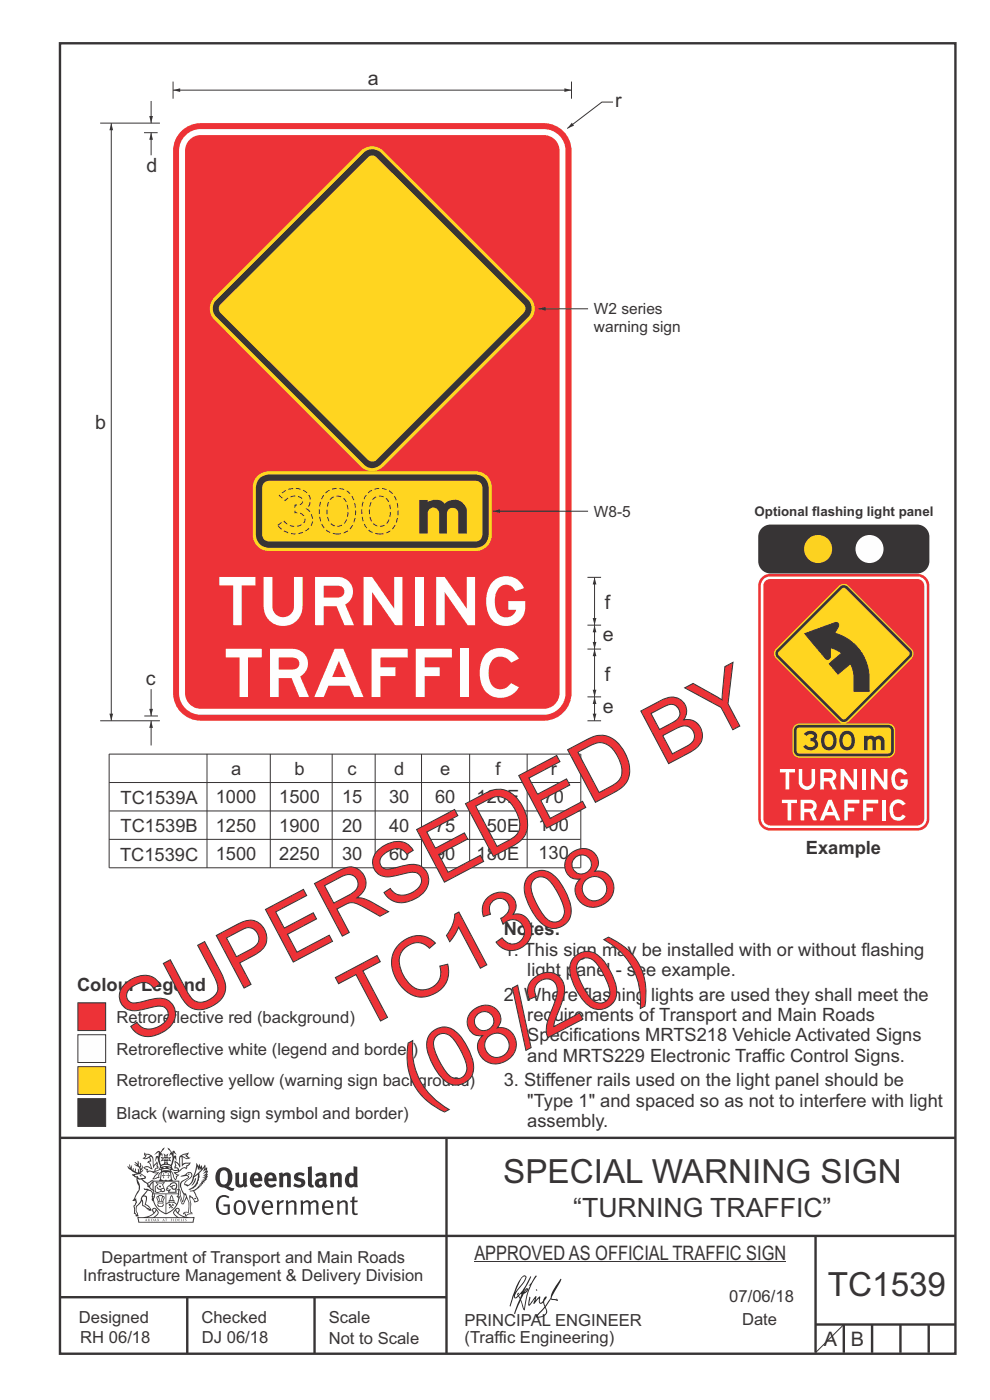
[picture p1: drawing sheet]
<svg xmlns="http://www.w3.org/2000/svg" width="210mm" height="297mm" viewBox="0 0 210 297" stroke-linecap="round" stroke-linejoin="round" font-family="sans-serif">
<g fill="none" stroke="#373435" stroke-width=".51">
<path d="M12.7 9.2h190v278h-190zM12.7 241.4h190M94.7 241.4v45.8M12.7 275.2h82M12.7 262.2h190.1M39.7 275.2v12M66.7 275.2v12M173 262.1v24.9M173 281h29.6M179 281v6M185 281v6M191 281v6"/>
<path d="M197 281v6"/>
</g>
<g fill="#373435">
<path d="M47 248.4a2.55 2.55 0 0 0 0 2.7l.3 .2a.81 .81 0 0 0 1-1v-.5a1.04 1.04 0 0 0-1.1-1.5zM46.3 248.1a1.82 1.82 0 0 1 2.1-.2 1.82 1.82 0 0 1 .9 1.8 2.29 2.29 0 0 1-.8 2l.7 .3h.5l-.2 .6a2.87 2.87 0 0 1-2-.7 2.12 2.12 0 0 1-1.7-3.1z" fill-rule="evenodd"/>
<path d="M49.9 248.9l.8-.2v2a.46 .46 0 0 0 .3 .6 .46 .46 0 0 0 .6-.3v-2.1l.7-.2v2.4l.2 .5-.5 .3-.3-.3a1.02 1.02 0 0 1-1.2 .3 1.02 1.02 0 0 1-.6-1.1z" fill-rule="evenodd"/>
<path d="M54 249.5l-.1 .5h.9a.49 .49 0 0 0-.2-.6 .49 .49 0 0 0-.6 .1zM53.4 249.1a1.34 1.34 0 0 1 1.6-.2 1.34 1.34 0 0 1 .6 1.5v.2h-1.7a.77 .77 0 0 0 .5 .8 .77 .77 0 0 0 .9-.4l.3 .5a1.59 1.59 0 0 1-2 .2 1.59 1.59 0 0 1-.5-2.1z" fill-rule="evenodd"/>
<path d="M57 249.5l-.1 .5h1a.49 .49 0 0 0-.2-.6 .49 .49 0 0 0-.7 .1zM56.4 249.1a1.34 1.34 0 0 1 1.6-.2 1.34 1.34 0 0 1 .7 1.5v.2h-1.8a.77 .77 0 0 0 .5 .8 .77 .77 0 0 0 .9-.4l.4 .5a1.59 1.59 0 0 1-2.1 .2 1.59 1.59 0 0 1-.5-2.1z" fill-rule="evenodd"/>
<path d="M59.2 248.9l.7-.2 .1 .4a.95 .95 0 0 1 1-.3 .95 .95 0 0 1 .7 .8v2.3h-.8v-2.3a.46 .46 0 0 0-.8 .1v2.2h-.8z" fill-rule="evenodd"/>
<path d="M62.6 249.1a1.75 1.75 0 0 1 2-.1l-.2 .5-.6-.2a.43 .43 0 0 0-.6 .3l.4 .3a1.04 1.04 0 0 1 1.2 1.1 1.04 1.04 0 0 1-1.4 1l-1.2-.4 .3-.6 1 .4 .4-.4a.88 .88 0 0 0-1-.5l-.4-.2-.1-.4z" fill-rule="evenodd"/>
<path d="M65.3 247.6l.8-.2 .1 3.8 .3 .2 .1 .4a.88 .88 0 0 1-1 0 .88 .88 0 0 1-.3-1z" fill-rule="evenodd"/>
<path d="M67.8 250.6a.43 .43 0 0 0-.1 .7 .43 .43 0 0 0 .7-.1v-.7zM66.8 249.1a1.7 1.7 0 0 1 2.4 .1v1.9l.3 .4-.4 .5-.5-.4a1.03 1.03 0 0 1-1.7-.1 1.03 1.03 0 0 1 .8-1.5h.7v-.4a.8 .8 0 0 0-1.2 .1z" fill-rule="evenodd"/>
<path d="M70 248.9l.7-.2 .1 .4a.95 .95 0 0 1 1-.3 .95 .95 0 0 1 .7 .8v2.3h-.8v-2.3a.46 .46 0 0 0-.8 .1v2.2h-.8z" fill-rule="evenodd"/>
<path d="M74.3 249.5a1.48 1.48 0 0 0 0 1.7h.5l.2-.1v-1.5l-.3-.2zM75 247.4l.8 .1 .1 4.4h-.7l-.1-.2a1.26 1.26 0 0 1-1.4 0 1.26 1.26 0 0 1-.5-1.3 1.29 1.29 0 0 1 .4-1.4 1.29 1.29 0 0 1 1.4-.1z" fill-rule="evenodd"/>
<path d="M46.4 253.9a1.72 1.72 0 0 1 2.3 0l-.3 .3a1.24 1.24 0 0 0-1.4-.2 1.24 1.24 0 0 0-.6 1.4 1.49 1.49 0 0 0 1.2 1.9l.7-.1v-1.3h-.8l-.1-.4h1.3v1.9a1.93 1.93 0 0 1-2.2 0 1.93 1.93 0 0 1-.7-2.2l.2-.8z" fill-rule="evenodd"/>
<path d="M50.4 255.1a1.65 1.65 0 0 0 .2 2.2 .99 .99 0 0 0 1-1.4 .78 .78 0 0 0-.4-.8 .78 .78 0 0 0-.8 0zM50 254.9a1.33 1.33 0 0 1 1.6-.1 1.33 1.33 0 0 1 .5 1.4 1.31 1.31 0 0 1-1.3 1.6 1.31 1.31 0 0 1-1.2-1.6v-.6z" fill-rule="evenodd"/>
<path d="M52.5 254.7l.4-.1 .9 2.6 .8-2.5h.5l-1.1 3h-.5z" fill-rule="evenodd"/>
<path d="M56.3 255.2l-.2 .7h1.3a.7 .7 0 0 0-.3-.8 .7 .7 0 0 0-.8 .1zM55.9 255a1.22 1.22 0 0 1 1.5-.2 1.22 1.22 0 0 1 .5 1.5h-1.8a.93 .93 0 0 0 .5 1 .93 .93 0 0 0 1.1-.2l.2 .3a1.43 1.43 0 0 1-1.8 .1 1.43 1.43 0 0 1-.6-1.7z" fill-rule="evenodd"/>
<path d="M58.7 254.7l.4-.1 .1 .5 .4-.4 .6-.1-.2 .5a.66 .66 0 0 0-.8 .7v1.9h-.4z" fill-rule="evenodd"/>
<path d="M60.6 254.7l.4-.1 .1 .5a.94 .94 0 0 1 1-.5 .94 .94 0 0 1 .8 .8v2.3h-.5l-.1-2.5a.81 .81 0 0 0-1.2 .3v2.2h-.4z" fill-rule="evenodd"/>
<path d="M63.7 254.7l.5-.1 .1 .5 .4-.3a.78 .78 0 0 1 1.1 .3 .9 .9 0 0 1 1-.5 .9 .9 0 0 1 .8 .8v2.3h-.5l-.1-2.5a.67 .67 0 0 0-1.1 .3v2.2h-.5v-2.4l-.4-.3-.7 .4v2.3h-.5z" fill-rule="evenodd"/>
<path d="M69 255.2l-.1 .7h1.3a.7 .7 0 0 0-.3-.8 .7 .7 0 0 0-.9 .1zM68.7 255a1.22 1.22 0 0 1 1.5-.2 1.22 1.22 0 0 1 .5 1.5h-1.8a.93 .93 0 0 0 .4 1 .93 .93 0 0 0 1.2-.2l.1 .3a1.44 1.44 0 0 1-1.7 .1 1.44 1.44 0 0 1-.6-1.7z" fill-rule="evenodd"/>
<path d="M71.4 254.7l.5-.1 .1 .5a.94 .94 0 0 1 1-.5 .94 .94 0 0 1 .8 .8v2.3h-.5l-.1-2.5a.81 .81 0 0 0-1.2 .3v2.2h-.4z" fill-rule="evenodd"/>
<path d="M74.7 253.9l.5-.1v.9h.7l-.1 .3h-.6v2.2l.1 .2h.5l.1 .3a.75 .75 0 0 1-1.2-.6v-2.1h-.4v-.3h.4z" fill-rule="evenodd"/>
<path d="M30.8 244.9l1.1 .3-.9 .5h-.4l.6-.5zM31.8 245.4h.2a2.44 2.44 0 0 1 .4 1.9l.1 .5 .7-1-.1 .6 .3 .3a.57 .57 0 0 0-.6 .7l-1-.1-.5 .2 .2-.5-.8-.3 .7-.1 .9 .5 .1-.1-.6-1.3-.2-.2h.5zM30.7 244.4l-.1 .5 .2 .4-.6 .4a1.04 1.04 0 0 0 1.4-.1l.2 .6-.3 .1-.2 .4a.94 .94 0 0 1 .8 1.1l-.2-.1a1.16 1.16 0 0 0-1.5-.1l.3 .4 .4 .2 .1 .5 .2 .1 .1-.2a.94 .94 0 0 1 1.1 .2l.8 .1-1.2 1.2a1.13 1.13 0 0 0 1.2-.2l.4-.1-.1-.4 .5-.8a.83 .83 0 0 0-.6 1.1l-.3-.1-.7 .4 1.1-1.4-.5 .1-.5-.1 1.3-.5-.1-.1-.9 .4v-.3l.2-.2 .3 .1 .1-.3-.2-.4v-.6l-.1-.4-.7 1v-.7a1.42 1.42 0 0 0-1.6-1.8z" fill-rule="evenodd"/>
<path d="M38.5 245.2l.5-.2 .7-.1-.6 .3 .8 .5h-.3zM38.3 245.5l.2-.1 .1 2a1.69 1.69 0 0 1 1.6-.6l-.8 .5 .1 .5a1.1 1.1 0 0 0-1.5 .6l-.1-.5-.2-.2h-.5l.3-.4-.3-.7a1.42 1.42 0 0 1 .8 1.1l.2-.1zM37.1 246.2l.1 1-.2 .3 .1 .4h.5l.1 .2a.96 .96 0 0 1-1.1-.1l-.1 .1a1.06 1.06 0 0 0 1.3 .2v.1a.72 .72 0 0 1-1 .2l.3 .5 .6 .2-.4 .2-.1 .6-.2-.3-.4-1.1-.4-.4 .4 .9a1.54 1.54 0 0 0 .7 1.2l.2-.3a.58 .58 0 0 1 .4-.8l.2-.1h-.3l-.5-.3 .9-.5a.93 .93 0 0 1 1.2-.5v.2l.2-.2 .1-.5a.99 .99 0 0 0 .7-.8l-1.3 .1-.3 .2-.1-1.4 .9 .4 .9-.3h-.4l-.5-.4 .4-.7-.6 .2a1.46 1.46 0 0 0-1.4 2.1v.4l-.2-.4z" fill-rule="evenodd"/>
<path d="M35.6 248.9l.2 .1-.1 .3 .4 .1h-.4v.6l-.1-.6h-.3l.3-.1z" fill-rule="evenodd"/>
<path d="M34.6 248.9l.2 .1v.3l.3 .1h-.3l-.1 .6v-.6h-.4l.4-.1z" fill-rule="evenodd"/>
<path d="M34.3 248.8a.57 .57 0 0 1 .9 .2 .57 .57 0 0 1 .9-.2l.2 1.4h-.2a.57 .57 0 0 1-.9 0 .69 .69 0 0 1-1.1 0zM34.2 248.1l-.3 2.1-.2 .4h3l-.2-.4-.3-2.1h-.2v.2l-.8-.1-.8 .1v-.2z" fill-rule="evenodd"/>
<path d="M34.2 252.4a.3 .3 0 0 0 .6 0 .3 .3 0 0 0-.6 0zM33.3 250.9l.3 .3-.3 .4a.79 .79 0 0 0 0 1.3l.8-.2-.1-.3a.55 .55 0 0 1-.7-.6l.1-.1 .2 .3 .3 .2 .8-.2-.4-.7 .4-.4-.7 .2zM33 250.7l1.1 .2 .9-.2-.4 .6 .4 1.2a.56 .56 0 0 1-.8 .3l-.2 .1a.73 .73 0 0 1-.9 .1 .73 .73 0 0 1-.3-1v-.4l.6-.4z" fill-rule="evenodd"/>
<path d="M35.6 251.8l.7-.4a.58 .58 0 0 1 1-.1 .58 .58 0 0 1-.4 .9l-.3-.3a.43 .43 0 0 1 .6-.4 .57 .57 0 0 0-.8 .2l-.2-.1-.3 .1 .4 .2a.55 .55 0 0 0 .9 .4v.5h-1.3l.3-.4-.1-.1-.6 .1 .2-.3-.2-.1zM35.4 251.8l-.1 .2a.39 .39 0 0 0 .2 .6h.3l-.2 .4h1.9l-.1-.8a.86 .86 0 0 0-.1-1.3 .86 .86 0 0 0-1.3 .4z" fill-rule="evenodd"/>
<path d="M36 254.8h.8v.2h-.8zM36.4 253.8l.2 .8h-.4zM36.4 253.5l-.3 .5-.1 .6h-.2v.4l-.7 .4 .2 .1a1.48 1.48 0 0 1 2.1 .2l.2-.1-.6-.5v-.5h-.2l-.1-.6z" fill-rule="evenodd"/>
<path d="M35.8 255.4l.4 .1 .1 .3 .3-.2-.2-.2a.38 .38 0 0 1 .5 .5l-.2-.2-.3 .2 .3 .2-.3 .3-.1-.4-.4 .4-.1-.2 .4-.3-.1-.1-.2 .1z" fill-rule="evenodd"/>
<path d="M34.5 254h.2v.2l-.2 .6h-.2zM33.6 255.3h.9v.2a.55 .55 0 0 1-.8 .4v-.2l-.2-.1zM33.4 254h.2l.2 .8h-.2zM33.6 255l.8-.1 .1 .2h-.8zM33.8 253.7h.5l-.2 1.1h-.1zM33.3 253.8l-.1 .3 .3 1.1a.48 .48 0 0 0-.1 .6 .48 .48 0 0 0 .5 .2h.5a.49 .49 0 0 0 .2-.8l.3-1.1-.1-.3a1.42 1.42 0 0 0-1.5 0z" fill-rule="evenodd"/>
<path d="M33.7 251.5l.4 .1 .1 .3h-.3z" fill-rule="evenodd"/>
<path d="M41.3 250.1l.3-.2-.2 .8-.6 .8h-.2l.5-.7z" fill-rule="evenodd"/>
<path d="M39.7 249l.3-.2 .5 .2a.88 .88 0 0 1-.6 1.1 1.22 1.22 0 0 0-.8 1.3l.5 .2a.72 .72 0 0 0 .9-.4l.5-.8 .2-.6 .8-.6v.2a2.85 2.85 0 0 1-2 2.9l.1 .1a2.13 2.13 0 0 0 1.9-1.5v-.3a2.01 2.01 0 0 0 .3-1.7l1.1-1.3-.4 1 .7-.5-.7 1 .8-.4-.8 .8 .7-.2-.9 .6 .8-.1-.8 .4h.7l-.8 .3 .3 .2h-.4l.2 .3h-.4l.2 .3h-.4l.1 .2h-.1a2.16 2.16 0 0 1-2 1.1l.1 .2 .4-.1a.76 .76 0 0 1 .7 .8l.5 1.2-.6 .2a1.45 1.45 0 0 0-1.1-1.3l.2 1.8-.1 1.8 .4 .3a1.07 1.07 0 0 0-1.2 .4v-.3l-.5-.2a.87 .87 0 0 1 1.1-.1v-.7a4.4 4.4 0 0 0-.6-3.1l-.1-.3h-.2a2.16 2.16 0 0 1-.7-2.2l.3-.4 1.2-.7a.55 .55 0 0 0-.4-.8zM37.8 252.4a.76 .76 0 0 1 .3 1.1l.6 1.6 .4-1.7 .2 .1a.61 .61 0 0 1-.1 .9l-.3 .8-.2 .1-.7-1.6-.3 .1a1.18 1.18 0 0 0 .1-1.4zM41.8 247.5l.2 .7 .3-.5v.6l.4-.5a1.9 1.9 0 0 1-1.2 1.4l-.3 .3zM38.2 249.6l1.4-.2 .2 .2v.3l-.5 .2a1.26 1.26 0 0 0-.9 1.9l.2 .7a1.84 1.84 0 0 1 .1 2.1l-.4-1.4a.96 .96 0 0 0-.4-1.2l-.4 .2a.78 .78 0 0 1 0 1.3l.1 .3h.4l.4 1.1a.38 .38 0 0 0 .2 .4 .38 .38 0 0 0 .4-.1l.6-1.2a2.94 2.94 0 0 1 .4 2.5l-.1 .4h-.8l-.3 .4v.2l.4-.1 .1 .4 .2 .1a1.02 1.02 0 0 1 1.3-.5v-.4l-.3-.1 .1-1.8-.3-1.3h.1a1.14 1.14 0 0 1 .8 1 .63 .63 0 0 0 .8-.2 .63 .63 0 0 0-.2-.9l-.6-1.2 .9-.6 .2-.4h.3l-.1-.2h.4l-.1-.3h.3l-.1-.3 .5-.1-.2-.2 .6-.4v-.2h-.2l.4-.5h-.3l.3-.5-.4 .1 .4-.5v-.3l-.3 .2 .2-.7-.1-.2-.4 .3v-.8l-.6 .8-.2-.8-.2 .5-.3-.7-.1 .6-.5-.8-.1 1.4-.6 1.8a1.81 1.81 0 0 1-1 1.5l-.6-.2a1.75 1.75 0 0 1 1.1-1.2 .75 .75 0 0 0 .1-1.3 .75 .75 0 0 0-1.2 .4z" fill-rule="evenodd"/>
<path d="M41.2 254.1h.3l.2 .2-.4 .1z" fill-rule="evenodd"/>
<path d="M29.4 258.4h11.6l-.1 .8h-11.4zM31.3 258.2l.5-.1a2.48 2.48 0 0 0 1.4-1.3l.3 .5-.5 .6-.5 .3zM32.5 256.6l.3-.2 .2 .1-.3 .7zM37.2 256.8a2.65 2.65 0 0 0 1.8 1.4h-1.1l-.5-.3-.5-.6zM37.4 256.5l.2-.1 .3 .2-.3 .6zM29.2 258.2l.1 1.2h11.8l.2-1.1-.2-.1a4.1 4.1 0 0 1-3.3-.9l.3-.4-.1-.6a1.06 1.06 0 0 0-1.3 1l.2 .4 .6 .5h-4.7l.3-.1a.84 .84 0 0 0 .6-.8 .84 .84 0 0 0-.5-.8l-.3-.2h-.5l-.1 .6 .3 .4a4.2 4.2 0 0 1-3.4 .9z" fill-rule="evenodd"/>
<path d="M31 258.7l.1 .2h-.2zM31 258.5l-.3 .6 .4-.2 .2 .2z" fill-rule="evenodd"/>
<path d="M31.3 258.6h.3v.4a.25 .25 0 0 0 .2-.1 .25 .25 0 0 0-.1-.3h.1a.29 .29 0 0 1 0 .4 .29 .29 0 0 1-.4 0 .29 .29 0 0 1 0-.4z" fill-rule="evenodd"/>
<path d="M32.2 258.6a.22 .22 0 0 1 .3 .2 .22 .22 0 0 1-.3 .2zM32 258.6l.1 .4a.33 .33 0 0 0 .4 0 .33 .33 0 0 0 0-.4 .33 .33 0 0 0-.5 0z" fill-rule="evenodd"/>
<path d="M32.9 258.7l.1 .2h-.2zM32.9 258.5l-.2 .6 .3-.2 .2 .2z" fill-rule="evenodd"/>
<path d="M33.3 258.6h.2l.1 .1 .2-.1-.2 .2 .2 .3-.3-.3-.1 .3h-.1l.2-.3z" fill-rule="evenodd"/>
<path d="M34.7 258.7l.1 .2h-.2zM34.7 258.5l-.3 .6 .4-.2 .2 .2z" fill-rule="evenodd"/>
<path d="M35 258.5h.5l-.2 .1v.5h-.2l.1-.5z" fill-rule="evenodd"/>
<path d="M36.2 258.6l.3-.1-.1 .1v.2h.1h-.1v.3h-.2z" fill-rule="evenodd"/>
<path d="M36.7 258.6h.2v.5h-.2z" fill-rule="evenodd"/>
<path d="M37.3 258.6a.22 .22 0 0 1 .3 .2 .22 .22 0 0 1-.3 .2zM37.1 258.6v.4a.33 .33 0 0 0 .5 0 .33 .33 0 0 0 0-.4 .33 .33 0 0 0-.5 0z" fill-rule="evenodd"/>
<path d="M37.8 258.6l.4-.1-.2 .1v.2h.1h-.1v.2l.2 .1h-.4z" fill-rule="evenodd"/>
<path d="M38.4 258.6h.2l-.1 .4 .2 .1h-.3z" fill-rule="evenodd"/>
<path d="M38.9 258.6h.2v.5h-.2z" fill-rule="evenodd"/>
<path d="M39.3 258.6h.2h-.1l.2 .3-.2 .2-.1-.1v-.1l.2 .1z" fill-rule="evenodd"/>
<path d="M34.2 247.4a1.51 1.51 0 0 1 2 .2 2.67 2.67 0 0 0-2.1 0zM35.7 247.6l.4 .1 .1 .3-.4-.1zM34.6 247.6h.5l.1 .2h-.4zM34 247.8l.3 .2h-.3zM34.9 246.9l.3-.2 .3 .2zM34.9 245.6l.2 .1v.3h-.2zM35 245.1l.2 .2 .2-.2-.1 .3h-.2zM35.1 246.3h.2l.1 .4-.2-.2-.2 .2zM35.3 245.7l.2-.1v.4h-.2zM34.4 245.7h.3l.1 .3-.4 .1 .2-.2zM35.7 245.7h.3l-.2 .2 .2 .2-.4-.1zM32.7 244.9l1-.5-.1 1-.2-.2-.3 .2-.3 1.1 .5-1 .3 .9a1.84 1.84 0 0 1 .2 1.7l.4 .1a2.48 2.48 0 0 1 2.2 0l.2-.2-.2-.7 .7-1.8 .4 .7-.2-1-.2-.1-.2 .3v-.9l.6 .4-.6-.8-.3 .1-.1 .4-.5-.9-.5-.3 .2 .5 .6 .5-.5 .8 .4-.4a2.06 2.06 0 0 1 0 2.3l-.5-.2-.2-.6 .1-.1 .8 .2-.4-.5 .4-.5-.7 .2-.2-.2 .2-.7-.5 .4-.5-.4 .2 .7-.2 .2-.7-.2 .4 .5-.4 .5 .8-.2 .1 .1-.2 .6-.5 .2a2.02 2.02 0 0 1 0-2.2l.3 .5-.1-.7-.3-.1 .8-1.2-.4 .3-.5 .8-.2-.3a.8 .8 0 0 0-.8 .5z" fill-rule="evenodd"/>
<path d="M29.2 250.1l.3 .1a.61 .61 0 0 1 .8 .4l.3 .2a.8 .8 0 0 1 .6 1l.4 .1 .5 .5a1 1 0 0 1 .5 1.1l-.1 .7v-.5h-.1a.96 .96 0 0 0-.8-1.3l-.2-.2h-.7l-.1-.1-.1 .1 .1 .3h.6l-1.2 1.3-.2 1-.4 .6a1.33 1.33 0 0 0-.5 1.8l.2 .5a1.26 1.26 0 0 1-.5-1.5l-.1-.3a1.56 1.56 0 0 0 .4-1.7l-.3 .2 .2-.5a3.2 3.2 0 0 0 .7-3zM30.4 253.9h.4a2.06 2.06 0 0 1-.1 1.6l.7 .5 .4 .4-.6-.1-.8-.6-.1-.9a.51 .51 0 0 1 .1-.9zM28.6 249.3a1.52 1.52 0 0 1 2.1 .5l-1.1 .2-.2-.1-.1-.4h-.5zM27.5 247v.8l-.3-.4h-.1a3.1 3.1 0 0 0 1.9 1.6l-1 .1 .5 .6 .5 .1 .1 1.1a1.84 1.84 0 0 1-.3 2.5l-.4 .9-.3 .4 .2 .1 .4-.1 .1 .4-.2 .5-.3 .2 .1 1.7h.2l.3 .5 .1 .1 .4-.1-.1-.5a1.3 1.3 0 0 1-.1-1.7l.9-1 .1 1.1 .6 .2 .5 .5 .1-.1 .2 .3h.5a1.85 1.85 0 0 0-1.2-1.4l.1-.3a1.39 1.39 0 0 0 0-1.4l-.5-.1 .5-.5a.66 .66 0 0 1 .9-.4 .66 .66 0 0 1 .3 .9l-.1 .4 .2-.1v.2l-.1 .3 .2 .5 .1-.3a2.24 2.24 0 0 0 .1-2.2 .73 .73 0 0 1-.7-.7 .73 .73 0 0 1 .6-.7v-.2a.94 .94 0 0 0-.9 .8 .48 .48 0 0 1-.1-.6 .48 .48 0 0 1 .5-.2l.5-.3a.51 .51 0 0 0-.8 .2l-.5 .2-1-.8h.6l.2-.5-1.2-.7 .5-.5v-.3l-.5 .4 .1-.2a.69 .69 0 0 0 .2-1v.4l-.2 .3v-1.1l-.3-.2 .1 .6-.1 .2-.4-1.3v.7l-.6-.4 .5 .7-.6-.2 .3 .3a1 1 0 0 1 .7 1.4l-.2-.8v.9l-.5-.2v-.8l-.2 .7-.2-.1-.1-.6-.2 .4-.2-.2 .1-.7-.2 .5z" fill-rule="evenodd"/>
<path d="M29.6 249.4l.2-.1 .3 .2z" fill-rule="evenodd"/>
<path d="M32.4 250.5h5.6v2l-.2-.1v-1.7h-5.2v2.5h5.2v-.8l.1 .2-.1 1.1v-.3h-2.5v4a4.1 4.1 0 0 0 2.6-3.6l.1-.1a4 4 0 0 1-2.8 3.9 4.2 4.2 0 0 1-2.8-4.7l.1 1.2 .1-.1a3.8 3.8 0 0 0 2.5 3.4v-4h-2.5l-.2-.9z" fill-rule="evenodd"/>
<circle cx="40" cy="249.1" r=".17"/>
</g>
<path d="M100.6 267.7h66.2" fill="none" stroke="#373435" stroke-width=".21"/>
<g fill="#252726">
<path d="M111.6 273.7l.2-.2-.5 .7zM110.4 274.5l.3 .1-.3 .7-.3-.4zM110.9 270.9l.5-.1a9.3 9.3 0 0 1-2 3.2l-.1 .2 1-2.5zM110.6 271a14.7 14.7 0 0 0-2.2 4.9l-.3 1.2 .1 .1 .8-2.4a.42 .42 0 0 0 .2 .7 .42 .42 0 0 0 .6-.3l.2-.2 .2 .6-1.1 3.1h.2l1.1-2.8 .6 1.9 .2 .2 .2-.5a13.5 13.5 0 0 1 2-6.2l.5-.5-.2-.2-1.6 2.1 .4-.1a14.9 14.9 0 0 0-1.3 5.1l-.4-1.2a1.39 1.39 0 0 1 .2-1.8l.1-.2a.92 .92 0 0 0 .8-1.2 .75 .75 0 0 0-.7 .7l-.2 .2 1.6-3.4h-.1l-.4 .7a10.5 10.5 0 0 1-2.2 3.2l.2-.4a.32 .32 0 0 0-.4 .2 .32 .32 0 0 0 .1 .4l-.5 .4a3.2 3.2 0 0 1 1.1-2.3l.5-.6a2.49 2.49 0 0 0 .7-1.6l-.3-.2z" fill-rule="evenodd"/>
<path d="M115.6 277.5a1.15 1.15 0 0 1 .1 1.3 1.15 1.15 0 0 1-1.2 .5h-.5zM112.3 275.1l-.3 1.7 .3 .2 1.2-1.5-.3 1.1 1.1-1.2a.94 .94 0 0 0 .4 1.2l.5-.3 .3 .9-1.2 1.3a.98 .98 0 0 0-.5 1 1.9 1.9 0 0 0 2.3-1.3l-.1-.3a1.02 1.02 0 0 1 .3-1.4l.5-.9 1.5 .3-.2-.5v.3l-1.1-.2v-.2l2-3.6 .1-.3-.1-.1-1.8 2.7a6.6 6.6 0 0 1-1.5 3l-.2-.2a1.01 1.01 0 0 1 .4-1.4l.1-.2-.3-.2-.3 .5-.2 .5-.5 .4-.2-.4 .1-.9-.2-.1-.8 .9 .2-.9h-.1l-1.4 1.7 .2-1.4v-.1z" fill-rule="evenodd"/>
<path d="M113.7 273.5l.3 .3h-.3z" fill-rule="evenodd"/>
</g>
<path d="M179 281l-6 6" fill="none" stroke="#373435" stroke-width=".21"/>
<path d="M16.5 219.5h5.9v5.9h-5.9z" fill-rule="evenodd" fill="#fefefe" stroke="#373435" stroke-width=".21"/>
<path d="M16.5 226.3h5.9v5.9h-5.9z" fill-rule="evenodd" fill="#ffd520" stroke="#373435" stroke-width=".21"/>
<path d="M16.5 212.7h5.9v5.9h-5.9z" fill-rule="evenodd" fill="#ed3237" stroke="#373435" stroke-width=".21"/>
<path d="M16.5 233.1h5.9v5.9h-5.9z" fill-rule="evenodd" fill="#373435" stroke="#373435" stroke-width=".21"/>
<g fill="none" stroke="#373435" stroke-width=".21">
<path d="M23.2 159.9v24.2M23.2 160h99.9M43.9 159.9v24.2M57.3 159.9v24.2M70.5 159.9v24.2M79.6 159.9v24.2M89.4 159.9v24.2M99.6 159.9v24.2M111.8 159.9v24.2M123.2 159.9v24.2M23.2 166h99.9M23.2 178.1h99.9"/>
<path d="M23.3 172h99.9M23.2 184.1h99.9"/>
</g>
<path d="M38.4 27.8a5.8 5.8 0 0 1 4.2-1.7h72.8a5.9 5.9 0 0 1 5.8 5.9v115a5.9 5.9 0 0 1-5.8 5.9h-72.8a5.9 5.9 0 0 1-5.9-5.9v-115a5.8 5.8 0 0 1 1.7-4.2zM39.6 28.5a4.6 4.6 0 0 1 3-1.1h72.8a4.6 4.6 0 0 1 4.6 4.6v115a4.6 4.6 0 0 1-4.6 4.6h-72.8a4.6 4.6 0 0 1-4.6-4.6v-115a4.6 4.6 0 0 1 1.6-3.5zM40.2 29.6a3.3 3.3 0 0 1 2.4-.9h72.8a3.3 3.3 0 0 1 3.3 3.3v115a3.3 3.3 0 0 1-3.3 3.4h-72.8a3.3 3.3 0 0 1-3.4-3.4v-115a3.3 3.3 0 0 1 1-2.4z" fill-rule="evenodd" fill="#ed3237"/>
<path d="M130 21.7h-2.3l-7.4 5.6" fill="none" stroke="#373435" stroke-width=".21"/>
<path d="M121.3 26l.5 .7-1.5 .6z" fill="#373435"/>
<path d="M121.2 17.3v3.6M124.6 132.6h2.9M124.6 137.7h2.9M124.6 122.5h2.9M124.6 147.8h2.9M126.1 147.8v5.1" fill="none" stroke="#373435" stroke-width=".21"/>
<g fill="#373435">
<path d="M126.1 147.8l.4 1.5h-.8z"/>
<path d="M125.7 151.4h.8l-.4 1.5z"/>
</g>
<path d="M126.1 132.6v5.1" fill="none" stroke="#373435" stroke-width=".21"/>
<g fill="#373435">
<path d="M126.1 132.6l.4 1.5h-.8z"/>
<path d="M125.7 136.2h.8l-.4 1.5z"/>
</g>
<path d="M36.7 19.1h84.5" fill="none" stroke="#373435" stroke-width=".21"/>
<g fill="#373435">
<path d="M36.7 19.1l1.5-.4v.8z"/>
<path d="M119.7 18.7l1.5 .4-1.5 .4z"/>
</g>
<path d="M126.1 137.7v10.1" fill="none" stroke="#373435" stroke-width=".21"/>
<g fill="#373435">
<path d="M126.1 137.7l.4 1.5h-.8z"/>
<path d="M125.7 146.3h.8l-.4 1.5z"/>
</g>
<path d="M126.1 122.5v10.1" fill="none" stroke="#373435" stroke-width=".21"/>
<g fill="#373435">
<path d="M126.1 122.5l.4 1.5h-.8z"/>
<path d="M125.7 131.1h.8l-.4 1.5z"/>
</g>
<path d="M104.5 108.5h20.2" fill="none" stroke="#373435" stroke-width=".21"/>
<path d="M104.5 108.5l1.5-.4v.7z" fill="#373435"/>
<path d="M54.6 101a3.4 3.4 0 0 1 2.4-1h44a3.4 3.4 0 0 1 3.3 3.4v10.1a3.4 3.4 0 0 1-3.3 3.4h-44a3.4 3.4 0 0 1-3.4-3.4v-10.1a3.4 3.4 0 0 1 1-2.4z" fill-rule="evenodd" fill="#ffd520"/>
<path d="M55.3 101.3l.5-.3 1.2-.3h43.9a2.76 2.76 0 0 1 2.8 2.7v10.1a2.76 2.76 0 0 1-2.8 2.7h-43.9a2.76 2.76 0 0 1-2.7-2.7v-10.1a2.92 2.92 0 0 1 1-2.1z" fill-rule="evenodd" fill="#373435"/>
<path d="M55.9 102.6l.3-.3 .9-.3h43.8a1.44 1.44 0 0 1 1.4 1.5v9.9a1.46 1.46 0 0 1-1.4 1.5h-43.8a1.46 1.46 0 0 1-1.5-1.5v-9.9z" fill-rule="evenodd" fill="#ffd520"/>
<path d="M88.9 106.1h1.8v.4a2.83 2.83 0 0 1 3.6 .4 2.71 2.71 0 0 1 2.9-.8 2.71 2.71 0 0 1 1.8 2.3v4.8h-1.8v-4.4a1.21 1.21 0 0 0-1.3-1.1 1.21 1.21 0 0 0-1.1 1.3v4.2h-1.6v-4.2a1.23 1.23 0 0 0-1.2-1.3 1.23 1.23 0 0 0-1.3 1.1v4.4h-1.8z" fill-rule="evenodd" fill="#373435"/>
<path d="M59.3 105.1a4.1 4.1 0 0 1 6.1-.2 2.35 2.35 0 0 1-.4 3 2.73 2.73 0 0 1 1.3 2.7 2.73 2.73 0 0 1-1.8 2.2 4.6 4.6 0 0 1-5.6-1.4l1.3-.9a2.84 2.84 0 0 0 4.4 .2 1.57 1.57 0 0 0-.4-1.6 1.57 1.57 0 0 0-1.6-.3v-1.6a1.22 1.22 0 0 0 1.6-.9 1.64 1.64 0 0 0-2.1-1l-.8 .3-.8 .6zM68.9 104.8a3.7 3.7 0 0 1 3.8-1 3.7 3.7 0 0 1 2.5 3 5.9 5.9 0 0 1-1.4 5.8 3.8 3.8 0 0 1-4.1 .2 3.8 3.8 0 0 1-1.9-3.5 6.1 6.1 0 0 1 1.1-4.5zM70.1 106a2.05 2.05 0 0 1 2.1-.7 2.05 2.05 0 0 1 1.4 1.7 4.4 4.4 0 0 1-.9 4.3 2.2 2.2 0 0 1-2.3 0 2.2 2.2 0 0 1-1-2.1 4.7 4.7 0 0 1 .7-3.2zM77.9 104.8a3.7 3.7 0 0 1 3.8-1 3.7 3.7 0 0 1 2.6 3 5.9 5.9 0 0 1-1.5 5.8 3.8 3.8 0 0 1-4 .2 3.8 3.8 0 0 1-2-3.5 6.1 6.1 0 0 1 1.1-4.5zM79.1 106a2.05 2.05 0 0 1 2.1-.7 2.05 2.05 0 0 1 1.4 1.7 4.4 4.4 0 0 1-.9 4.3 2.2 2.2 0 0 1-2.3 0 2.2 2.2 0 0 1-1-2.1 4.7 4.7 0 0 1 .7-3.2z" fill="none" stroke="#373435" stroke-width=".21" stroke-dasharray="1 .6" stroke-linecap="butt"/>
<path d="M76.5 32a3.4 3.4 0 0 1 4.8 0l31.1 31.1a3.4 3.4 0 0 1 0 4.8l-31.1 31.1a3.5 3.5 0 0 1-4.8 0l-31-31.1a3.4 3.4 0 0 1 0-4.8z" fill-rule="evenodd" fill="#ffd520"/>
<path d="M45.9 63.6l31.2-31.2a2.7 2.7 0 0 1 3.7 0l31.2 31.2a2.63 2.63 0 0 1 0 3.7l-31.2 31.2a2.5 2.5 0 0 1-3.7 0l-31.2-31.2a2.55 2.55 0 0 1 0-3.7z" fill-rule="evenodd" fill="#373435"/>
<path d="M46.8 64.5l31.3-31.1a1.19 1.19 0 0 1 1.8 0l31.2 31.1a1.28 1.28 0 0 1 0 1.9l-31.2 31.2a1.3 1.3 0 0 1-1.8 0l-31.3-31.2a1.29 1.29 0 0 1 0-1.9z" fill-rule="evenodd" fill="#ffd520"/>
<path d="M114.2 65.5h10.5" fill="none" stroke="#373435" stroke-width=".21"/>
<path d="M114.2 65.5l1.5-.4v.8z" fill="#373435"/>
<path d="M36.7 17.3v3.6M23.6 26.1v126.8M124.6 152.9h2.9" fill="none" stroke="#373435" stroke-width=".21"/>
<g fill="#373435">
<path d="M23.6 26.1l.4 1.5h-.8z"/>
<path d="M23.2 151.4h.8l-.4 1.5z"/>
</g>
<path d="M21.2 26.1h12.7M30.6 28.1h2.8M32.1 28.1v4.8M21.2 152.9h12.7M30.6 151.9h2.9" fill="none" stroke="#373435" stroke-width=".21"/>
<path d="M32.1 28.1l.3 1.6h-.7z" fill="#373435"/>
<path d="M32.1 152.9v5.2" fill="none" stroke="#373435" stroke-width=".21"/>
<path d="M32.1 152.9l.3 1.5h-.7z" fill="#373435"/>
<path d="M32.1 21.4v4.7" fill="none" stroke="#373435" stroke-width=".21"/>
<path d="M31.7 24.6h.7l-.3 1.5z" fill="#373435"/>
<path d="M32.1 146.2v5.7" fill="none" stroke="#373435" stroke-width=".21"/>
<path d="M31.7 150.4h.7l-.3 1.5z" fill="#373435"/>
<path d="M161.4 122.7a2.52 2.52 0 0 1 2-1h31.2a2.52 2.52 0 0 1 2.5 2.6v49.4a2.52 2.52 0 0 1-2.5 2.5h-31.2a2.52 2.52 0 0 1-2.6-2.5v-49.4l.1-.6zM162 122.9l.8-.5 .6-.1h31.2a1.98 1.98 0 0 1 2 2v49.4a1.98 1.98 0 0 1-2 2h-31.2a1.98 1.98 0 0 1-2-2v-49.4l.1-.6zM162.2 123.4l.7-.5 .5-.1h31.2a1.43 1.43 0 0 1 1.5 1.5v49.4a1.43 1.43 0 0 1-1.5 1.4h-31.2a1.43 1.43 0 0 1-1.5-1.4v-49.4z" fill-rule="evenodd" fill="#ed3237"/>
<path d="M164.6 137.6l13.4-13.3a1.46 1.46 0 0 1 2 0l13.4 13.3a1.46 1.46 0 0 1 0 2.1l-13.4 13.3a1.46 1.46 0 0 1-2 0l-13.4-13.3a1.46 1.46 0 0 1 0-2.1z" fill-rule="evenodd" fill="#ffd520"/>
<path d="M164.8 137.9l13.4-13.4a1.13 1.13 0 0 1 1.6 0l13.4 13.4a1.13 1.13 0 0 1 0 1.6l-13.4 13.3a1.13 1.13 0 0 1-1.6 0l-13.4-13.3a1.13 1.13 0 0 1 0-1.6z" fill-rule="evenodd" fill="#373435"/>
<path d="M178.6 124.8l.3-.1 .5 .1 13.5 13.7-.1 .5-13.7 13.6-.5-.1-13.6-13.7 .2-.5z" fill-rule="evenodd" fill="#ffd520"/>
<g fill="#373435" stroke="#373435" stroke-width=".21">
<path d="M170.7 134.4l6.5-2.3a.58 .58 0 0 1 .6 .1 .58 .58 0 0 1 .1 .7l-1.7 3-.1 3.4a.58 .58 0 0 1-.3 .6 .58 .58 0 0 1-.7-.2z" fill-rule="evenodd"/>
<path d="M174.5 134a9.9 9.9 0 0 1 9.9 9.9v2.8h-3.2l-.1-3.9-.7-2-2.6 2.2-1.9-2.2 2.6-2.2-1-.7-1.1-.4-1.9-.3z" fill-rule="evenodd"/>
</g>
<g fill="#fefefe">
<path d="M165.4 163.1h3.2v.7h-1.2v3.7h-.7v-3.7h-1.3z"/>
<path d="M169.4 163.1h.8v2.7a.99 .99 0 0 0 .9 1 .99 .99 0 0 0 1-.9v-2.8h.8v2.8a1.74 1.74 0 0 1-1.7 1.7 1.74 1.74 0 0 1-1.8-1.7z"/>
<path d="M178.3 163.1h.7l2 2.9v-2.9h.8v4.4h-.7l-2-3v3h-.8z"/>
<path d="M182.9 163.1h.7v4.4h-.7z"/>
<path d="M184.8 163.1h.7l2 2.9v-2.9h.7v4.4h-.7l-2-3v3h-.7z"/>
<path d="M189.8 163.4a1.69 1.69 0 0 1 2.6 .8l-.7 .2a1.02 1.02 0 0 0-1.2-.5 1.02 1.02 0 0 0-.7 1.2 1.22 1.22 0 0 0 1.5 1.6l.3-.2 .2-.4h-.8v-.8h1.5a1.77 1.77 0 0 1-1.5 2.3 1.77 1.77 0 0 1-1.9-2l.1-1.3z"/>
<path d="M165.9 169.7h3.2v.7h-1.3v3.6h-.7v-3.6h-1.2z"/>
<path d="M179.1 169.7h3.2v.7h-2.5v1h1.4v.7h-1.4v1.9h-.7z"/>
<path d="M183.1 169.7h3.2v.7h-2.5v1h1.4v.7h-1.4v1.9h-.7z"/>
<path d="M187.1 169.7h.7v4.3h-.7z"/>
<path d="M189.2 170.2a1.79 1.79 0 0 1 2.9 .3l-.6 .4a1.15 1.15 0 0 0-1.5-.4 1.15 1.15 0 0 0-.6 1.5 1.12 1.12 0 0 0 .7 1.3 1.12 1.12 0 0 0 1.4-.5l.6 .4a1.84 1.84 0 0 1-2.2 .8 1.84 1.84 0 0 1-1.2-2l.1-1.2z"/>
<path d="M174 163.1v4.4h.7v-1.7h1.2l.8 1.7h.8l-.8-1.8a1.32 1.32 0 0 0 .7-1.5 1.32 1.32 0 0 0-1.3-1.1zM174.7 163.9h1.4a.58 .58 0 0 1 .6 .6 .58 .58 0 0 1-.6 .5h-1.4z"/>
<path d="M169.8 169.7v4.3h.8v-1.7h1.1l.8 1.7h.8l-.8-1.8a1.32 1.32 0 0 0 .7-1.5 1.32 1.32 0 0 0-1.3-1zM170.6 170.4h1.3a.58 .58 0 0 1 .6 .6 .58 .58 0 0 1-.6 .6h-1.3z"/>
<path d="M175.7 169.7l-1.8 4.3h.8l.4-1h1.9l.4 1h.9l-1.9-4.3zM176.1 170.7l.6 1.6h-1.3z"/>
</g>
<path d="M168.4 154.1l.7-.5 .4-.1h18.9a1.44 1.44 0 0 1 1.5 1.4v4.4a1.44 1.44 0 0 1-1.5 1.4h-18.9a1.44 1.44 0 0 1-1.4-1.4v-4.4z" fill-rule="evenodd" fill="#ffd520"/>
<path d="M168.9 154l.7-.2h18.8a1.19 1.19 0 0 1 1.2 1.1v4.4a1.19 1.19 0 0 1-1.2 1.1h-18.8a1.19 1.19 0 0 1-1.2-1.1v-4.4z" fill-rule="evenodd" fill="#373435"/>
<path d="M169.1 154.5l.5-.2 19 .1 .3 .1 .1 .5v4.3a.62 .62 0 0 1-.6 .6h-18.8a.62 .62 0 0 1-.6-.6v-4.3z" fill-rule="evenodd" fill="#ffd520"/>
<g fill="#373435">
<path d="M183.3 156.1h.7v.2l.5-.2a1 1 0 0 1 1.1 .3 1.17 1.17 0 0 1 1.2-.3 1.17 1.17 0 0 1 .8 1v2h-.8v-1.8a.52 .52 0 0 0-.5-.5 .52 .52 0 0 0-.5 .5v1.8h-.7v-1.8a.53 .53 0 0 0-.5-.5 .53 .53 0 0 0-.6 .5v1.8h-.7z" fill-rule="evenodd"/>
<path d="M170.5 155.7a1.61 1.61 0 0 1 2.8 .4l-.3 .8a1.22 1.22 0 0 1 .5 1.3 1.22 1.22 0 0 1-1.1 .9l-.8 .1-1-.5-.2-.3 .5-.4a1.13 1.13 0 0 0 2-.1 .7 .7 0 0 0-1-.6v-.7l.7-.2a.65 .65 0 0 0-.4-.7 .65 .65 0 0 0-.7 .1l-.5 .3zM175.2 156a1.83 1.83 0 0 0 .3 2.4 1.05 1.05 0 0 0 1.3-1.3 1.01 1.01 0 0 0-.4-1.1 1.01 1.01 0 0 0-1.2 0zM174.9 155.3a1.7 1.7 0 0 1 1.9 0 1.7 1.7 0 0 1 .7 1.8 1.7 1.7 0 0 1-1.7 2.1 1.7 1.7 0 0 1-1.6-2.1 2.16 2.16 0 0 1 .7-1.8zM179.1 156a1.83 1.83 0 0 0 .2 2.4 1.05 1.05 0 0 0 1.3-1.3 1.01 1.01 0 0 0-.3-1.1 1.01 1.01 0 0 0-1.2 0zM178.8 155.3a1.7 1.7 0 0 1 1.9 0 1.7 1.7 0 0 1 .6 1.8 1.7 1.7 0 0 1-1.6 2.1 1.7 1.7 0 0 1-1.7-2.1 2.16 2.16 0 0 1 .8-1.8z" fill-rule="evenodd"/>
<path d="M161.8 111.9l1-.5 .6-.1h31.1a2.6 2.6 0 0 1 2.6 2.6v5.2a2.6 2.6 0 0 1-2.6 2.6h-31.1a2.6 2.6 0 0 1-2.6-2.6v-5.2a2.59 2.59 0 0 1 1-2z" fill-rule="evenodd"/>
</g>
<circle cx="184.4" cy="116.5" r="2.97" fill="#fefefe"/>
<circle cx="173.5" cy="116.5" r="2.97" fill="#ffd222"/>
<g font-size="17.6" fill="#ed3237">
<text x="28.9" y="221.7" transform="rotate(-28 28.9 221.7)">SUPERSEDED BY</text>
<text x="76.7" y="218.7" transform="rotate(-28 76.7 218.7)">TC1308</text>
<text x="88.9" y="234.6" transform="rotate(-28 88.9 234.6)">(08/20)</text>
</g>
<g font-size="14.2" fill="#fefefe">
<text x="46.1" y="132.6">TURNING</text>
<text x="47.5" y="147.9">TRAFFIC</text>
</g>
<g font-size="7.1" fill="#373435">
<text x="106.7" y="250.9">SPECIAL WARNING SIGN</text>
<text x="175.6" y="274.9">TC1539</text>
</g>
<text font-size="5.6" fill="#373435" x="121.6" y="258.3">“TURNING TRAFFIC”</text>
<g font-size="4.2" fill="#373435">
<text x="78" y="18">a</text>
<text x="130.5" y="22.7">r</text>
<text x="31.1" y="36.4">d</text>
<text x="20.2" y="91.1">b</text>
<text x="128.3" y="129.2">f</text>
<text x="127.9" y="136.1">e</text>
<text x="31" y="145.4">c</text>
<text x="128.3" y="144.4">f</text>
<text x="127.9" y="151.3">e</text>
<text x="100.6" y="267.2">APPROVED AS OFFICIAL TRAFFIC SIGN</text>
<text x="174.7" y="285.6">A</text>
<text x="180.5" y="285.6">B</text>
</g>
<g font-size="3.9" fill="#373435">
<text x="49" y="164.5">a</text>
<text x="62.5" y="164.5">b</text>
<text x="73.7" y="164.5">c</text>
<text x="83.6" y="164.5">d</text>
<text x="93.4" y="164.5">e</text>
<text x="105.1" y="164.5">f</text>
<text x="116.8" y="164.4">r</text>
<text x="25.6" y="170.6">TC1539A</text>
<text x="45.8" y="170.4">1000</text>
<text x="59.2" y="170.4">1500</text>
<text x="72.5" y="170.4">15</text>
<text x="82.5" y="170.4">30</text>
<text x="92.3" y="170.4">60</text>
<text x="101.1" y="170.4">120E</text>
<text x="115.3" y="170.4">70</text>
<text x="25.6" y="176.6">TC1539B</text>
<text x="45.8" y="176.4">1250</text>
<text x="59.2" y="176.4">1900</text>
<text x="72.5" y="176.4">20</text>
<text x="82.5" y="176.4">40</text>
<text x="92.3" y="176.4">75</text>
<text x="101.1" y="176.4">150E</text>
<text x="114.2" y="176.3">100</text>
<text x="25.5" y="182.6">TC1539C</text>
<text x="45.8" y="182.4">1500</text>
<text x="59.2" y="182.4">2250</text>
<text x="72.5" y="182.4">30</text>
<text x="82.5" y="182.4">60</text>
<text x="92.3" y="182.4">90</text>
<text x="101.1" y="182.4">180E</text>
<text x="114.2" y="182.3">130</text>
<text x="170.9" y="181.2">Example</text>
<text x="106.9" y="198.4">Notes:</text>
<text x="106.9" y="202.7">1. This sign may be installed with or without flashing</text>
<text x="111.9" y="207.1">light panel - see example.</text>
<text x="16.3" y="210.2">Colour Legend</text>
<text x="106.9" y="212.3">2. Where flashing lights are used they shall meet the</text>
<text x="111.9" y="220.9">Specifications MRTS218 Vehicle Activated Signs</text>
<text x="111.9" y="216.6">requirements of Transport and Main Roads</text>
<text x="111.9" y="225.3">and MRTS229 Electronic Traffic Control Signs.</text>
<text x="106.9" y="230.5">3. Stiffener rails used on the light panel should be</text>
<text x="111.9" y="234.8">&quot;Type 1&quot; and spaced so as not to interfere with light</text>
<text x="111.9" y="239.1">assembly.</text>
</g>
<g font-size="3.5" fill="#373435">
<text x="24.7" y="216.9">Retroreflective red (background)</text>
<text x="24.7" y="223.8">Retroreflective white (legend and border)</text>
<text x="24.7" y="230.4">Retroreflective yellow (warning sign background)</text>
<text x="24.7" y="237.4">Black (warning sign symbol and border)</text>
<text x="21.6" y="267.9">Department of Transport and Main Roads</text>
<text x="17.7" y="271.8">Infrastructure Management &amp; Delivery Division</text>
<text x="16.7" y="280.6">Designed</text>
<text x="42.7" y="280.6">Checked</text>
<text x="69.7" y="280.6">Scale</text>
<text x="98.5" y="281.3">PRINCIPAL ENGINEER</text>
<text x="154.7" y="276.2">07/06/18</text>
<text x="157.4" y="281.2">Date</text>
<text x="17" y="284.8">RH 06/18</text>
<text x="42.8" y="284.8">DJ 06/18</text>
<text x="69.7" y="285.2">Not to Scale</text>
<text x="98.5" y="284.8">(Traffic Engineering)</text>
</g>
<g font-size="3.3" fill="#373435">
<text x="126" y="66.7">W2 series</text>
<text x="126" y="70.3">warning sign</text>
<text x="126" y="109.6">W8-5</text>
</g>
<text font-size="2.8" fill="#373435" x="160.1" y="109.4">Optional flashing light panel</text>
</svg>
